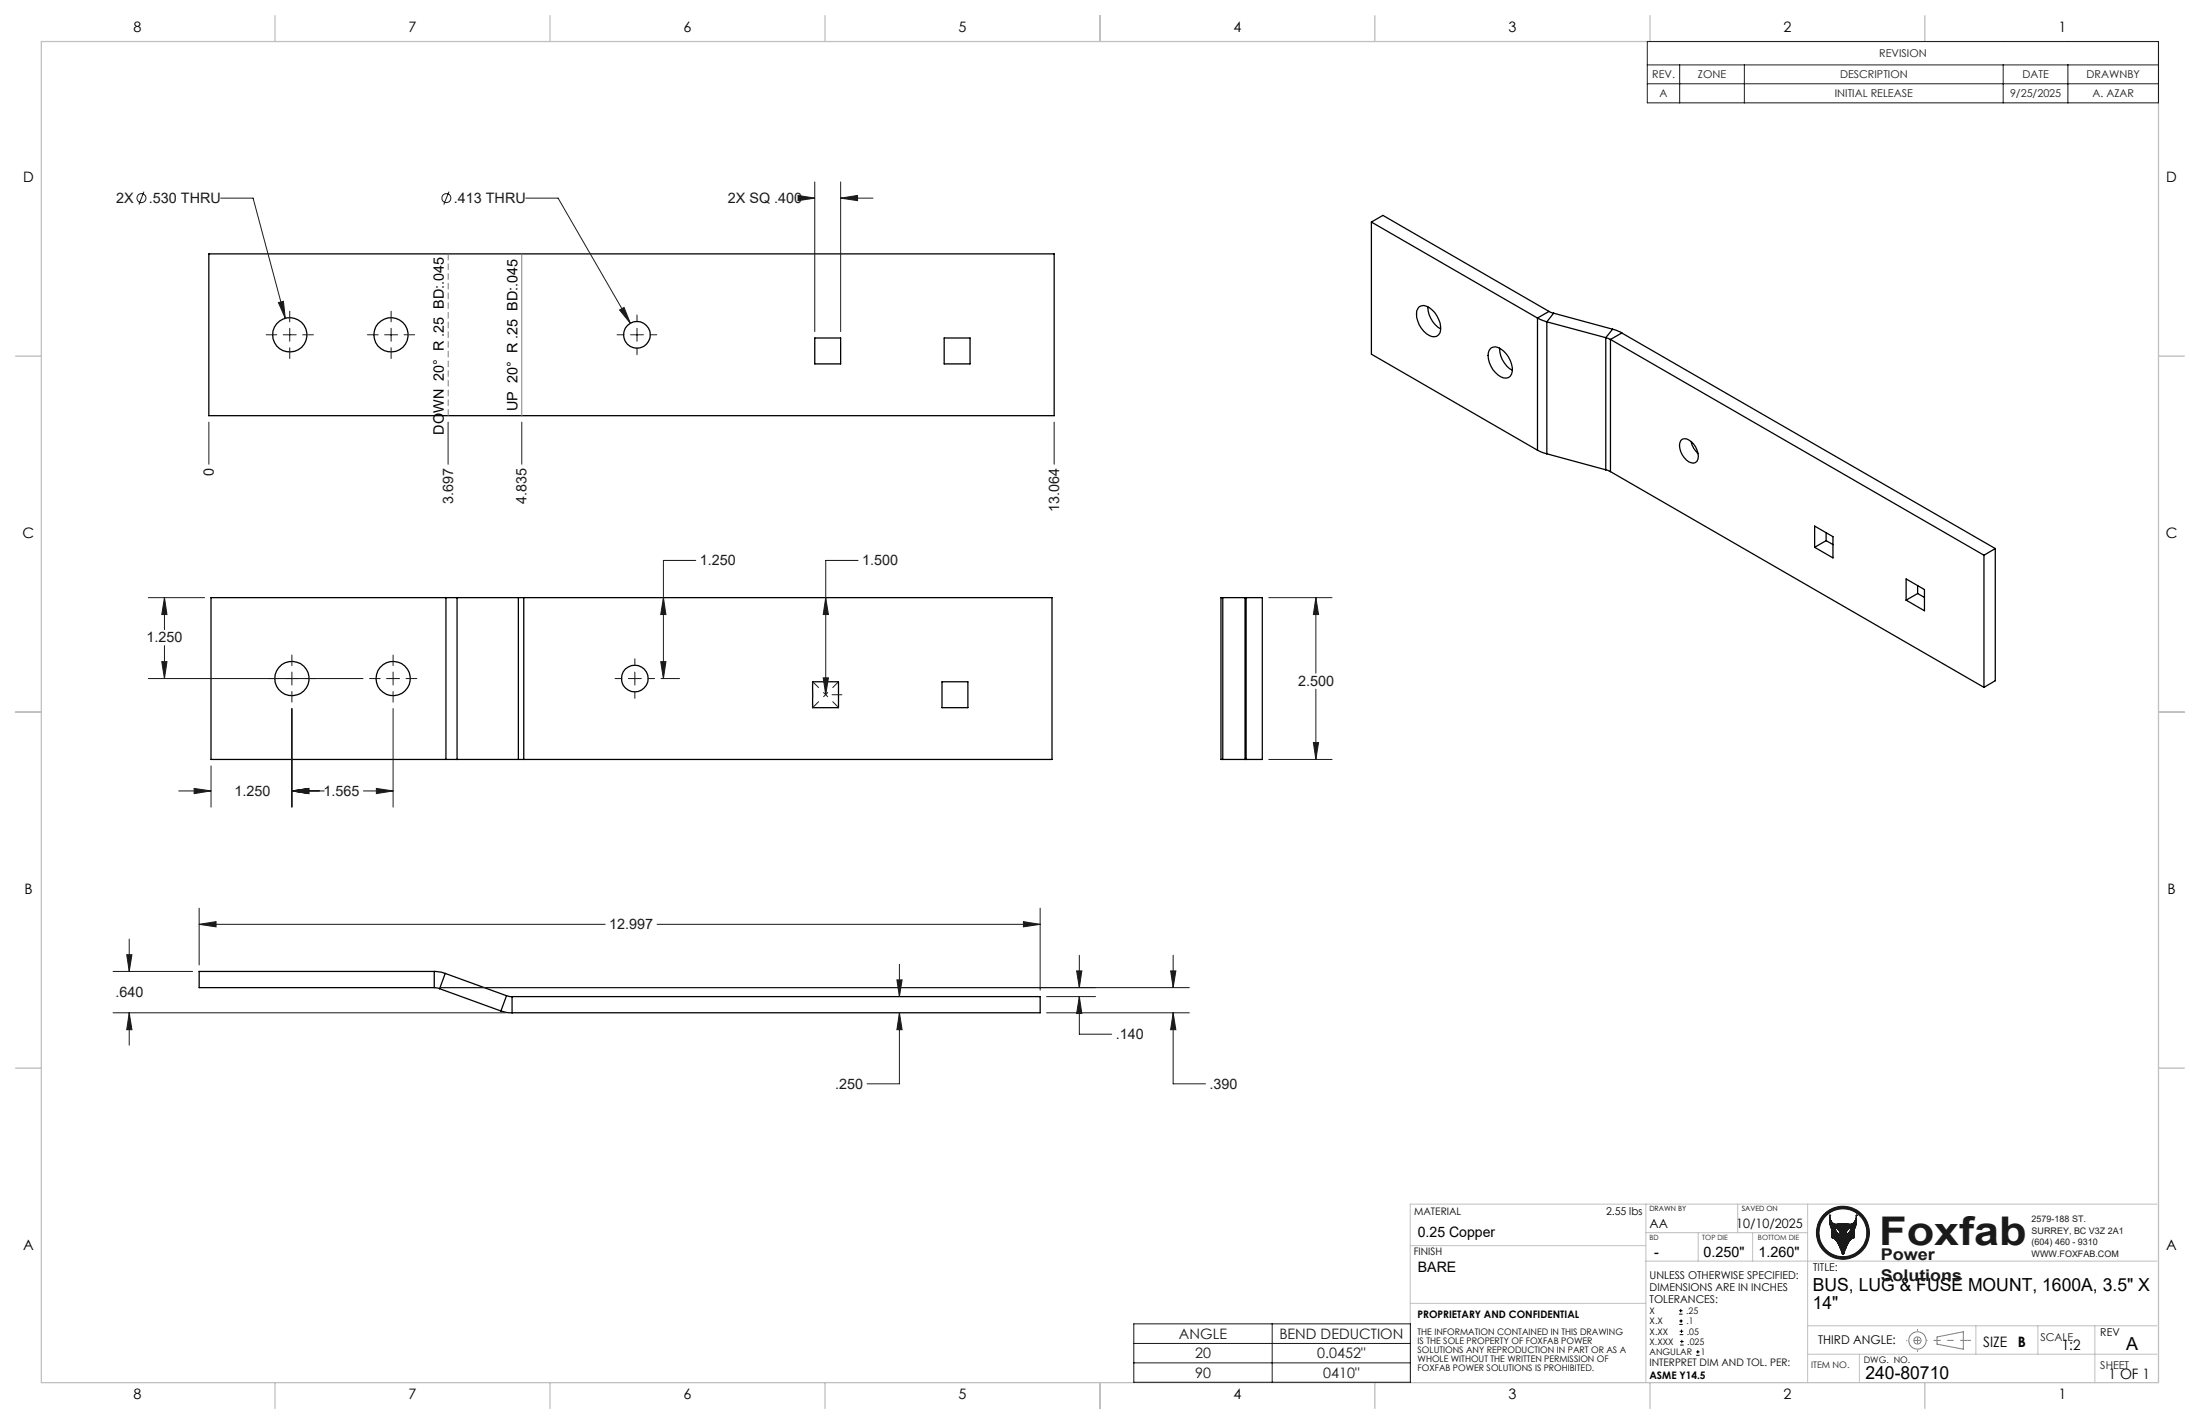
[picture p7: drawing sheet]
<svg xmlns="http://www.w3.org/2000/svg" width="432mm" height="279mm" viewBox="0 0 432 279" stroke-linecap="round" stroke-linejoin="round" font-family="sans-serif">
<g fill="none" stroke="#000" stroke-width=".25">
<path d="M41 49.8h165.9v31.8h-165.9zM269.2 43.6l32.6 18.8M269.2 43.6l2.2-1.3 32.6 18.8M269.2 43.6v25.9l32.6 18.8M159.9 66.3h5.1v5.1h-5.1zM185.3 66.3h5.1v5.1h-5.1zM278.6 60.2a1.88 1.88 0 0 1 2.5 .6 4.9 4.9 0 0 1 1.5 4.5 1.36 1.36 0 0 1-2.1 .5 4.9 4.9 0 0 1-2.4-4.8zM280.2 60.2a5.2 5.2 0 0 0 2.6 4.3M292.6 68.3a2.39 2.39 0 0 1 3 1.1 4.5 4.5 0 0 1 1.1 4 1.56 1.56 0 0 1-2.7 .2 4.5 4.5 0 0 1-1.7-4.9zM294.3 68.3a5 5 0 0 0 2.5 4.3M301.8 62.4l1.8 .7M301.8 62.4v25.9"/>
<path d="M303.6 63.1v25.9M303.6 63.1l11.6 3.2M304 61.1l.9 .4M304 61.1l-2.2 1.3M304.9 61.5l-1.3 1.6M304.9 61.5l11.6 3.1M315.2 66.3l.9 .3M315.2 66.3v25.9M316.1 66.6l73.3 42.3M316.1 66.6v25.9M316.5 64.6l1.8 .7M316.5 64.6l-1.3 1.7"/>
<path d="M318.3 65.3l-2.2 1.3M318.3 65.3l73.3 42.3M301.8 88.3l1.8 .7M303.6 89l11.6 3.2M315.2 92.2l.9 .3M316.1 92.5l73.3 42.4M329.9 86.5a1.12 1.12 0 0 1 1.6-.2 3.5 3.5 0 0 1 1.6 4.2 1.12 1.12 0 0 1-1.6 .1 3.6 3.6 0 0 1-1.6-4.1zM331.9 86.6a4.4 4.4 0 0 0 1.4 2.4M87.5 117.3h2.2M87.5 117.3h-46.1v31.7h46.1M87.5 117.3v31.7M89.7 117.3h12"/>
<path d="M89.7 117.3v31.7M101.7 117.3h1.1M101.7 117.3v31.7M102.8 117.3h103.7v31.7h-103.7M102.8 117.3v31.7M240 117.3h-.4v31.7h.4M240 117.3h4.4M240 117.3v31.7M244.4 117.3h.2M244.4 117.3v31.7M244.6 117.3h3.2v31.7h-3.2M244.6 117.3v31.7"/>
<path d="M356.2 103.2l3.6 2.1v4.2l-3.6-2.1zM358.4 106.1l1.4 .8M358.4 106.1l-2.2 1.3M358.4 104.5v1.6M374.1 113.6l3.6 2.1v4.1l-3.6-2zM376.4 116.5l-2.3 1.3M376.4 116.5l1.3 .7M376.4 114.9v1.6M389.4 108.9v26M391.6 107.6l-2.2 1.3M391.6 107.6v26l-2.2 1.3M159.5 133.8h5.1v5.1h-5.1z"/>
<path d="M184.9 133.8h5.1v5.1h-5.1zM87.5 149h2.2M89.7 149h12M101.7 149h1.1M240 149h4.4M244.4 149h.2M85.2 193.8l1.1 .2M85.2 190.6l1.4 .1 .8 .3M85.2 190.6h-46.1v3.2h46.1M85.2 190.6v3.2M86.3 194l12 4.4M87.4 191l-1.1 3"/>
<path d="M87.4 191l12 4.4M98.3 198.4l1.1 .2 1.1 .1M99.4 195.4l1.1 .1M99.4 195.4l-1.1 3M100.5 195.5h103.7v3.2h-103.7M100.5 195.5v3.2"/>
<circle cx="56.9" cy="65.7" r="3.4"/>
<circle cx="76.7" cy="65.7" r="3.4"/>
<circle cx="125" cy="65.7" r="2.63"/>
<circle cx="57.3" cy="133.1" r="3.4"/>
<circle cx="77.2" cy="133.1" r="3.4"/>
<circle cx="124.6" cy="133.1" r="2.61"/>
</g>
<g fill="none" stroke="#191924" stroke-width=".2">
<path d="M359.1 238.4h.1M359.1 238.4a1.5 1.5 0 0 0 1.4 1.8l1.7-.1a1.36 1.36 0 0 0 1.9-.5l.2-1.2M359.1 238.4a4.4 4.4 0 0 0 .3 2.5l.2 .3v1.6M364.3 238.4h.1M364.3 238.4a4.4 4.4 0 0 1-.2 2.5l-.2 .3v1.7l-.5 .2a6.9 6.9 0 0 0-1.5 2.9M359.6 242.8v.1M359.6 242.9l.5 .2a7.5 7.5 0 0 1 1.5 2.9M360.2 240.9a1.41 1.41 0 0 1 1 1.4 1.43 1.43 0 0 1-1-1.4zM361.6 246l.2 .1M361.6 246h.1M361.7 246.1h.1M361.7 240.1v6"/>
<path d="M361.8 246.1h.1M361.9 246l-.1 .1M361.9 246h.1M362.7 241.2l.6-.3-.1 .5a1.47 1.47 0 0 1-.9 .9l.1-.7z"/>
<circle cx="361.7" cy="241.9" r="5.2"/>
<circle cx="361.7" cy="241.9" r="4.7"/>
</g>
<circle cx="361.7" cy="241.9" r="5" fill="none" stroke="#191924" stroke-width=".5"/>
<g fill="none" stroke="#808080" stroke-width=".2">
<path d="M380.2 262.3l5.1-1v3.4l-5.1-1z"/>
<circle cx="376.3" cy="263" r=".7"/>
<circle cx="376.4" cy="263" r="1.69"/>
</g>
<path d="M386.2 263h-6.7" fill="none" stroke="#808080" stroke-width=".2" stroke-dasharray="15.2 1.3 1.3 1.3" stroke-dashoffset="13.8" stroke-linecap="butt"/>
<path d="M376.4 260.8v4.4" fill="none" stroke="#808080" stroke-width=".2" stroke-dasharray="15.2 1.3 1.3 1.3" stroke-dashoffset="14.9" stroke-linecap="butt"/>
<path d="M386.2 263h.6" fill="none" stroke="#808080" stroke-width=".2" stroke-dasharray="15.2 1.3 1.3 1.3" stroke-linecap="butt"/>
<path d="M378.3 263h-4.2" fill="none" stroke="#808080" stroke-width=".2" stroke-dasharray="15.2 1.3 1.3 1.3" stroke-dashoffset="15" stroke-linecap="butt"/>
<g fill="none" stroke="#c0c0c0" stroke-width=".2">
<path d="M323 236.3v34.8M341.1 236.3v5.6M354.8 236.3v35M423.4 236.3h-146.6v35M276.8 244.4h46.2M276.8 255.7h46.2M323 247.4h100.4M323 241.9h31.8M333.3 241.9v5.5M344 241.9v5.5M354.8 265.7h68.6M354.8 260.1h68.6"/>
<path d="M364.9 265.7v5.6M387.8 260.1v5.6M400 260.1v5.6M411.2 260.1v11.2"/>
</g>
<g fill="none" stroke="#c0c0c0" stroke-width=".25">
<path d="M8.1 8.1h415.6v263.2h-415.6zM54 3.1v5M108 3.1v5M161.9 3.1v5M215.9 3.1v5M269.8 3.1v5M323.8 3.1v5M377.8 3.1v5M3 69.9h5.1M423.7 69.9h5M3 139.7h5.1M423.7 139.7h5"/>
<path d="M3 209.6h5.1M423.7 209.6h5M54 271.3v5.1M108 271.3v5.1M161.9 271.3v5.1M215.9 271.3v5.1M269.8 271.3v5.1M323.8 271.3v5.1M377.8 271.3v5.1"/>
</g>
<path d="M362.7 241.2l.6-.3a1.45 1.45 0 0 1-1 1.4l.1-.7zM359.1 238.4v1.1l.2 1.1 .3 .6v1.7a1.08 1.08 0 0 1 .9 .6l1.1 2.6 .3-.1a6.8 6.8 0 0 1 1.6-3l.4-.1v-1.7l.4-1v-1.8a1.51 1.51 0 0 1-.5 1.5 1.51 1.51 0 0 1-1.6 .2h-.9a1.41 1.41 0 0 1-2-.7zM360.2 240.9a1.41 1.41 0 0 1 1 1.4 1.45 1.45 0 0 1-1-1.4zM357 241.9a4.7 4.7 0 0 0 9.4 0 4.7 4.7 0 0 0-9.4 0zM356.5 241.9a5.2 5.2 0 0 1 10.4 0 5.2 5.2 0 0 1-10.4 0z" fill-rule="evenodd" fill="#191924"/>
<g fill="none" stroke="#191924" stroke-width=".2">
<path d="M323.3 8.1h100.4v12.1h-100.4zM323.3 12.7h100.4M323.3 16.4h100.4M329.7 12.7v7.5M342.4 12.7v7.5M393.2 12.7v7.5M405.9 12.7v7.5M28.3 37.6l-1 2.5M43.3 38.9h6.4l6.3 23.5M88.1 37.6l-1 2.5M103.2 38.9h6.3l14.2 24.5M156.6 38.3l3.3 .6-3.3 .5z"/>
<path d="M158.2 38.9h1.7M159.9 35.7v29.4M165 38.9l3.3-.6v1.1zM165 35.7v29.4M165 38.9h6.3M54.6 59.4l1-.3 .4 3.3zM52.2 65.7h2.1M55.6 65.7h2.5M56.9 61.1v2M56.9 64.4v2.6M56.9 68.2v2.1M59.4 65.7h2.1"/>
<path d="M72.1 65.7h2.1M75.5 65.7h2.5M76.8 61.1v2M76.8 64.4v2.6M76.8 68.2v2.1M79.3 65.7h2.1M121.1 65.7h1.4M121.6 60.8l.9-.5 1.2 3.1zM123.8 65.7h2.5M125 61.8v1.3M125 64.4v2.6M125 68.2v1.4"/>
<path d="M127.6 65.7h1.3M41 82.8v8.3M87.9 82.8v8.3M102.4 82.8v8.3M206.9 82.8v8.3M29.1 117.3h11M32.3 117.3l.5 3.3h-1zM32.3 117.3v6.2M130.2 117.3l.5 3.3h-1zM136.6 110h-6.4v23.1M162.1 117.3l.5 3.3h-1zM168.4 110h-6.3v26.3"/>
<path d="M249 117.3h12.4M258.3 117.3l.5 3.3h-1zM258.3 117.3v14.8M29.1 133.1h42.2M31.8 129.8h1l-.5 3.3zM32.3 126.7v6.4M57.3 128.5v2.1M57.3 131.9v2.5M57.3 135.7v2.1M57.3 139v19.4M72.5 133.1h2.1M75.9 133.1h2.5"/>
<path d="M77.2 128.5v2.1M77.2 131.9v2.5M77.2 135.7v2.1M77.2 139v19.4M79.7 133.1h2.1M120.7 133.1h1.4M123.3 133.1h2.6M124.6 129.3v1.3M124.6 131.9v2.5M124.6 135.7v1.3M127.1 133.1h1.4M129.7 129.8h1l-.5 3.3z"/>
<path d="M129.8 133.1h3.6M161.6 133h1l-.5 3.3zM163.3 136.3h1.9M258.3 135.2v13.8M35.1 155.2h6.3M38.1 154.7l3.3 .5-3.3 .5zM41.4 150.3v8.1M57.3 155.2l3.3-.5v1zM57.3 155.2h6.3M71.3 155.2h5.9M73.9 154.7l3.3 .5-3.3 .5zM249 149h12.4"/>
<path d="M257.8 145.7h1l-.5 3.3zM39.1 178.2v11.1M204.2 178.2v16.1M22.2 190.6h15.6M22.2 198.7h77M24.9 187.3h1l-.5 3.3zM25.4 198.7l.5 3.3h-1zM25.4 184.3v6.3M25.4 198.7v6.4M39.1 181.4l3.3-.6v1.1zM39.1 181.4h79.7M86.5 193.8h146.9"/>
<path d="M129 181.4h75.2M176 192.3h1.1l-.6 3.2zM176.5 198.7l.6 3.3h-1.1zM176.5 198.7v14h-6.3M176.5 189.2v6.3M200.9 180.8l3.3 .6-3.3 .5zM205.4 198.7h28M205.4 195.5h9.6M211.3 190.5h1l-.5 3.3zM211.8 195.5l.5 3.4h-1zM211.8 195.5v7.4h6.4M211.8 187.4v6.4"/>
<path d="M229.8 190.5h1l-.5 3.3zM230.3 198.7l.5 3.3h-1zM230.3 198.7v14h6.3M230.3 187.4v6.4M222.5 259.8h54.3v11.4h-54.3zM249.7 259.8v11.4M222.5 263.6h54.3M222.5 267.4h54.3"/>
<circle cx="27.8" cy="38.9" r=".89"/>
<circle cx="87.6" cy="38.9" r=".89"/>
</g>
<g fill="none" stroke="#000" stroke-width=".2">
<path d="M329.6 257.8h.6M329.6 257.2h.6M329.6 259.9h.7M329.6 259.2h.7M329.9 256.8v.7M330 258.9v.6M329.7 261.9h.7M329.7 261.2h.7M329.8 263.9h.6M329.8 263.2h.6M330 260.9v.6M330.1 262.9v.7"/>
<path d="M332.9 265.9h.7M332.9 265.3h.7M333.2 264.9v.7"/>
</g>
<path d="M159.5 133.8l5.1 5M164.6 133.8l-5.1 5" fill="none" stroke="#191924" stroke-width=".2" stroke-dasharray="15.2 1.3 1.3 1.3" stroke-dashoffset="13.6" stroke-linecap="butt"/>
<path d="M159.5 138.8v-5" fill="none" stroke="#191924" stroke-width=".2" stroke-dasharray="15.2 1.3 1.3 1.3" stroke-dashoffset="14.6" stroke-linecap="butt"/>
<path d="M88 49.8v31.8" fill="none" stroke="#808080" stroke-width=".2" stroke-dasharray="1.3 .6" stroke-linecap="butt"/>
<path d="M102.4 49.8v31.8" fill="none" stroke="#808080" stroke-width=".2"/>
<g fill="#191924">
<path d="M156.6 38.3l3.3 .6-3.3 .5zM165 38.9l3.3-.6v1.1zM121.6 60.8l2.1 2.6-1.2-3.1zM54.6 59.4l1.4 3-.4-3.3zM258.3 117.3l.5 3.3h-1zM257.8 145.7h1l-.5 3.3zM24.9 187.3h1l-.5 3.3zM25.4 198.7l.5 3.3h-1zM211.3 190.5h1l-.5 3.3zM211.8 195.5l.5 3.4h-1zM229.8 190.5h1l-.5 3.3zM230.3 198.7l.5 3.3h-1zM176.5 198.7l.6 3.3h-1.1zM176 192.3h1.1l-.6 3.2zM39.1 181.4l3.3-.6v1.1zM200.9 180.8l3.3 .6-3.3 .5z"/>
<path d="M38.1 154.7l3.3 .5-3.3 .5zM57.3 155.2l3.3-.5v1zM73.9 154.7l3.3 .5-3.3 .5zM57.3 155.2l3.3-.5v1zM31.8 129.8h1l-.5 3.3zM32.3 117.3l.5 3.3h-1zM129.7 129.8h1l-.5 3.3zM130.2 117.3l.5 3.3h-1zM161.6 133h1l-.5 3.3zM162.1 117.3l.5 3.3h-1z"/>
</g>
<text font-size="7.8" fill="#191924" x="368.8" y="244.2">Foxfab</text>
<g font-size="3.5">
<text x="355.8" y="253.4">BUS, LUG &amp; FUSE MOUNT, 1600A, 3.5&quot; X</text>
<text x="355.8" y="256.9">14&quot;</text>
<text x="417.3" y="264.9">A</text>
<text x="366.1" y="270.6">240-80710</text>
</g>
<g font-size="3.2" fill="#191924">
<text x="369.1" y="247.2">Power</text>
<text x="369.1" y="251.4">Solutions</text>
</g>
<g font-size="2.8">
<text x="26.2" y="6.3">8</text>
<text x="80.2" y="6.3">7</text>
<text x="134.2" y="6.3">6</text>
<text x="188.1" y="6.3">5</text>
<text x="242.1" y="6.3">4</text>
<text x="296.1" y="6.3">3</text>
<text x="350.1" y="6.3">2</text>
<text x="404" y="6.3">1</text>
<text x="4.5" y="35.6">D</text>
<text x="425.2" y="35.6">D</text>
<text x="101.5" y="80.6" transform="rotate(-90 101.5 80.6)">UP 20° R .25 BD:.045</text>
<text x="87.1" y="85.3" transform="rotate(-90 87.1 85.3)">DOWN 20° R .25 BD:.045</text>
<text x="4.4" y="105.5">C</text>
<text x="425.1" y="105.5">C</text>
<text x="4.8" y="175.3">B</text>
<text x="425.4" y="175.3">B</text>
<text x="4.5" y="245.2">A</text>
<text x="278.3" y="242.8">0.25 Copper</text>
<text x="425.2" y="245.2">A</text>
<text x="278.3" y="249.6">BARE</text>
<text x="324.6" y="246.7">-</text>
<text x="334.4" y="246.7">0.250&quot;</text>
<text x="345.2" y="246.7">1.260&quot;</text>
<text x="389.2" y="264.3">SIZE</text>
<text x="396" y="264.3">B</text>
<text x="404.7" y="265">1:2</text>
<text x="26.2" y="274.5">8</text>
<text x="80.2" y="274.5">7</text>
<text x="134.2" y="274.5">6</text>
<text x="188.1" y="274.5">5</text>
<text x="242.1" y="274.5">4</text>
<text x="296.1" y="274.5">3</text>
<text x="350.1" y="274.5">2</text>
<text x="404" y="274.5">1</text>
<text x="413.8" y="270.6">1 OF 1</text>
</g>
<g font-size="2.8" fill="#191924">
<text x="22.8" y="39.8">2X</text>
<text x="29.2" y="39.8">.530 THRU</text>
<text x="89.1" y="39.8">.413 THRU</text>
<text x="142.9" y="39.8">2X SQ .400</text>
<text x="42" y="93.4" transform="rotate(-90 42 93.4)">0</text>
<text x="88.9" y="98.9" transform="rotate(-90 88.9 98.9)">3.697</text>
<text x="103.4" y="98.9" transform="rotate(-90 103.4 98.9)">4.835</text>
<text x="207.9" y="100.5" transform="rotate(-90 207.9 100.5)">13.064</text>
<text x="137.4" y="110.9">1.250</text>
<text x="169.2" y="110.9">1.500</text>
<text x="28.8" y="126">1.250</text>
<text x="254.8" y="134.6">2.500</text>
<text x="46" y="156.1">1.250</text>
<text x="63.5" y="156.1">1.565</text>
<text x="119.6" y="182.3">12.997</text>
<text x="22.7" y="195.6">.640</text>
<text x="219" y="203.8">.140</text>
<text x="163.9" y="213.6">.250</text>
<text x="237.4" y="213.6">.390</text>
<text x="231.4" y="262.7">ANGLE</text>
<text x="251.1" y="262.7">BEND DEDUCTION</text>
<text x="234.6" y="266.5">20</text>
<text x="258.5" y="266.5">0.0452&quot;</text>
<text x="234.6" y="270.4">90</text>
<text x="259.7" y="270.4">0410&quot;</text>
</g>
<g font-size="2.5">
<text x="323.8" y="240.9">AA</text>
<text x="340.8" y="240.9">10/10/2025</text>
</g>
<text font-size="2.4" x="356.9" y="263.8">THIRD ANGLE:</text>
<g font-size="2.1" fill="#191924">
<text x="368.8" y="11.2">REVISION</text>
<text x="324.3" y="15.4">REV.</text>
<text x="333.3" y="15.4">ZONE</text>
<text x="361.1" y="15.4">DESCRIPTION</text>
<text x="397" y="15.4">DATE</text>
<text x="409.5" y="15.4">DRAWNBY</text>
<text x="325.7" y="19.1">A</text>
<text x="360.1" y="19.1">INITIAL RELEASE</text>
<text x="394.5" y="19.1">9/25/2025</text>
<text x="410.7" y="19.1">A. AZAR</text>
<text x="400.5" y="263.1">SCALE</text>
<text x="412.2" y="268.7">SHEET</text>
</g>
<g font-size="2.1">
<text x="315.2" y="238.3">2.55 lbs</text>
<text x="323.8" y="251">UNLESS OTHERWISE SPECIFIED:</text>
<text x="355.9" y="249.5">TITLE:</text>
<text x="323.8" y="253.4">DIMENSIONS ARE IN INCHES</text>
<text x="323.8" y="255.7">TOLERANCES:</text>
<text x="412.2" y="262.1">REV</text>
</g>
<g font-size="2">
<text x="277.6" y="238.3">MATERIAL</text>
<text x="277.5" y="246.3">FINISH</text>
<text x="278.2" y="258.5">PROPRIETARY AND CONFIDENTIAL</text>
<text x="323.7" y="268.1">INTERPRET DIM AND TOL. PER:</text>
<text x="323.7" y="270.6">ASME Y14.5</text>
</g>
<g font-size="1.8" fill="#191924">
<text x="398.7" y="239.8">2579-188 ST.</text>
<text x="398.7" y="242.1">SURREY, BC V3Z 2A1</text>
<text x="398.7" y="244.3">(604) 460 - 9310</text>
<text x="398.7" y="246.6">WWW.FOXFAB.COM</text>
<text x="355.5" y="268.4">ITEM NO.</text>
</g>
<g font-size="1.8">
<text x="323.8" y="257.8">X</text>
<text x="331" y="257.8">.25</text>
<text x="278.2" y="261.9">THE INFORMATION CONTAINED IN THIS DRAWING</text>
<text x="278.2" y="263.6">IS THE SOLE PROPERTY OF FOXFAB POWER</text>
<text x="323.8" y="259.8">X.X</text>
<text x="323.8" y="263.9">X.XXX</text>
<text x="323.8" y="261.9">X.XX</text>
<text x="331" y="259.8">.1</text>
<text x="331.1" y="261.9">.05</text>
<text x="331.2" y="263.9">.025</text>
<text x="278.2" y="265.4">SOLUTIONS ANY REPRODUCTION IN PART OR AS A</text>
<text x="278.2" y="267.2">WHOLE WITHOUT THE WRITTEN PERMISSION OF</text>
<text x="278.2" y="268.9">FOXFAB POWER SOLUTIONS IS PROHIBITED.</text>
<text x="323.8" y="265.9">ANGULAR</text>
<text x="333.8" y="265.9">1</text>
<text x="365.8" y="267.4">DWG. NO.</text>
</g>
<g font-size="1.4">
<text x="323.7" y="237.6">DRAWN BY</text>
<text x="341.8" y="237.6">SAVED ON</text>
</g>
<g font-size="1.4" fill="#191924">
<text x="323.8" y="243.4">BD</text>
<text x="334.1" y="243.4">TOP DIE</text>
<text x="345" y="243.4">BOTTOM DIE</text>
</g>
</svg>
